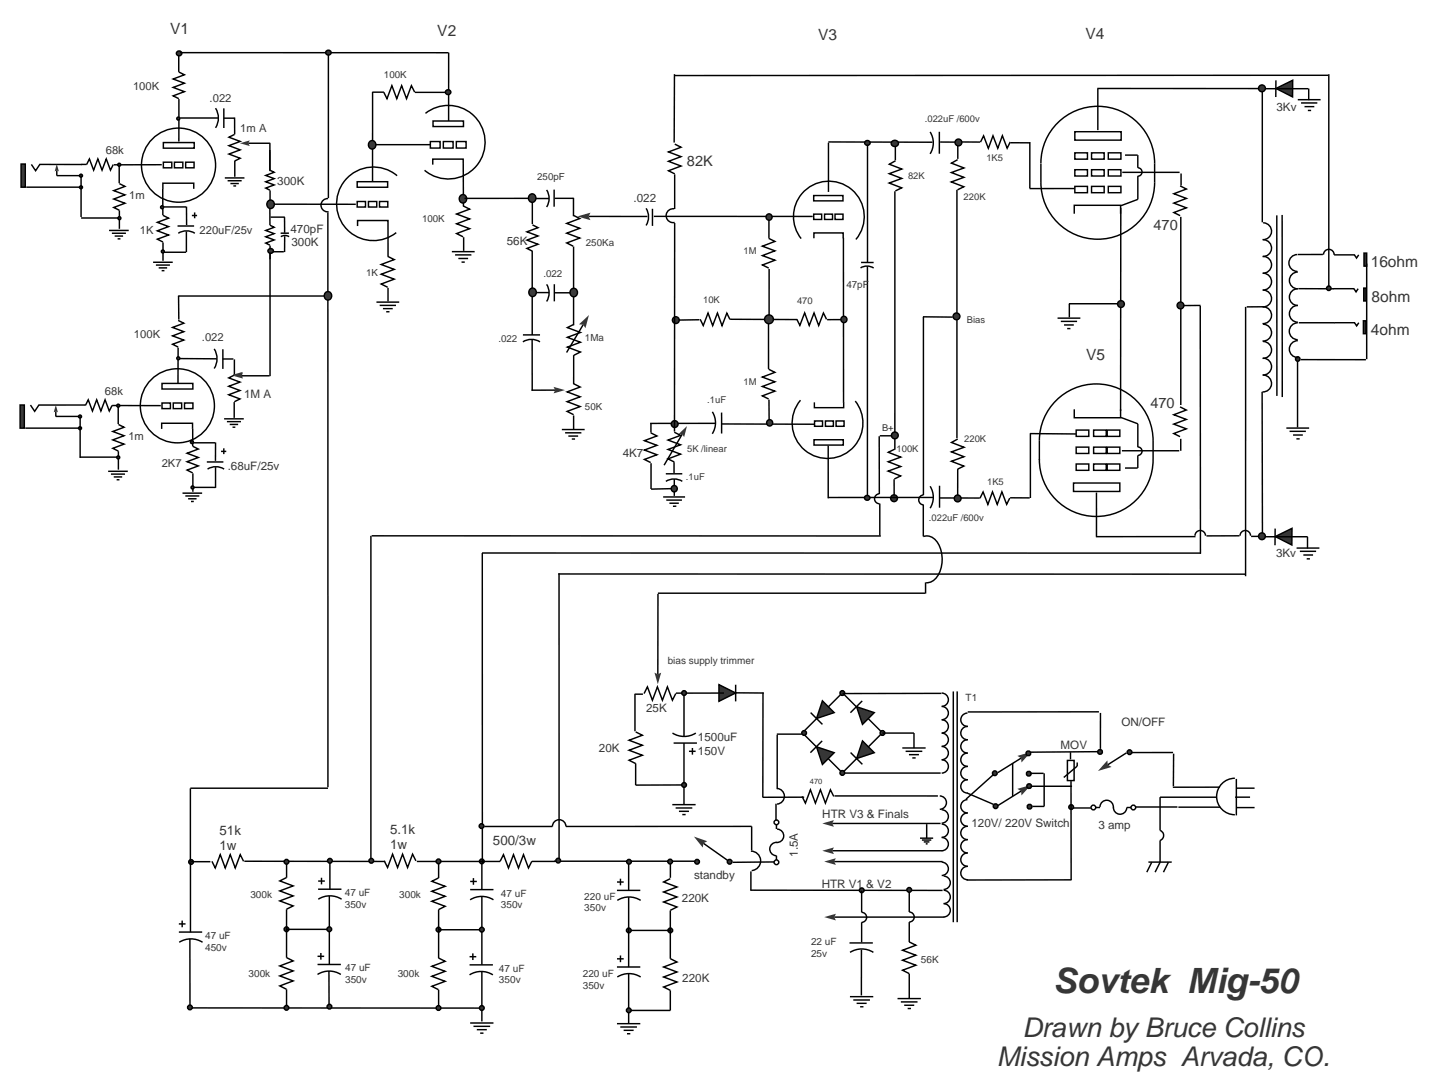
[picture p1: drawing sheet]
<svg xmlns="http://www.w3.org/2000/svg" width="262mm" height="198mm" viewBox="0 0 262 198" stroke-linecap="round" stroke-linejoin="round" font-family="sans-serif">
<g fill="none" stroke="#000" stroke-width=".26">
<path d="M67.7 16.8h2.1M67.8 16.7v16.3M69.8 16.8l.6 1.2 .9-2.4 .9 2.4 .9-2.4 .9 2.4 .8-2.4 .6 1.2M75.5 16.8h6M81.6 9.6v12.4M65 33h5.5v1.1h-5.5zM65 36.7h1.5v1h-1.5zM67 36.7h1.5v1h-1.5zM67.8 26.3h10.5M69 36.7h1.5v1h-1.5zM72.2 32a6.7 6.7 0 0 0-9.1 .4 6.7 6.7 0 0 0-.1 9.2 6.7 6.7 0 0 0 9.1 .7M77.4 20.6a6.7 6.7 0 0 1 9.1 .8 6.7 6.7 0 0 1-.1 9.1 6.7 6.7 0 0 1-9.2 .5"/>
<path d="M78.3 25.7h1.8v1.2h-1.8zM78.7 29.9v-1h5.6v8.6M78.8 22h5.5v1h-5.5zM80.6 25.7h1.8v1.2h-1.8zM83 25.7h1.8v1.2h-1.8zM84.2 37.4l1.2 .6-2.3 .9 2.3 .9-2.3 .9 2.3 .9-2.3 .9 1.1 .6M65 41.1v-1h5.6v6.6M68.5 55h4.1M69.1 55.5h2.9M69.7 56.1h1.7M70.3 56.7h.5M70.5 46.6l1.2 .6-2.4 .9 2.4 .9-2.4 .9 2.4 .9-2.4 .9 1.2 .6"/>
<path d="M70.6 52.4v2.4M82.2 45.8h4.1M82.8 46.4h2.9M83.4 47h1.8M84 47.7h.5M84.3 43.1v2.5"/>
</g>
<g fill="#3e3b3c" stroke="#000" stroke-width=".26">
<circle cx="84.2" cy="36.2" r=".74"/>
<circle cx="67.7" cy="26.4" r=".74"/>
</g>
<path d="M96.8 36.6v4.2M96.8 45.7v15.2M96.9 40.9l1 .5-2 .8 2 .7-2 .8 2 .7-2 .8 1 .5M104.4 59l-1.2 .6 2.4 .9-2.4 .9 2.4 .9-2.4 .8 2.4 .9-1.2 .6M95.1 62.2a2.9 2.9 0 0 1 3.1 0M95.1 60.9h3.1M96.8 61.7v9.4M101 71h-4.3M101.5 71.1h.1M104.4 64.6v5.3M104.4 69.8l1.1 .6-2.3 .9 2.3 .9-2.3 .9 2.3 .8-2.3 .9 1.1 .6" fill="none" stroke="#000" stroke-width=".26"/>
<path d="M100.7 70.4l2.1 .6-2.1 .6 .3-.6z" fill="#363539"/>
<path d="M97 36.1h2.9M97.2 36.1h-12.7M99.4 34.5a2.9 2.9 0 0 1 0 3.2M100.8 34.5v3.1M100.9 36.1h3.4M104.3 39.2l1.2 .5-2.4 .9 2.4 .9-2.4 .9 2.4 .9-2.4 .9 1.2 .6M104.3 36v3.3M97.1 53.2h2.8M99.4 51.7a2.9 2.9 0 0 1 0 3.1M100.8 53.3h3.4M100.8 51.7v3.1M104.3 44.8v14.4" fill="none" stroke="#000" stroke-width=".26"/>
<g fill="#3e3b3c" stroke="#000" stroke-width=".26">
<circle cx="96.8" cy="53.2" r=".74"/>
<circle cx="104.3" cy="53.2" r=".74"/>
<circle cx="96.8" cy="36.1" r=".74"/>
</g>
<path d="M106.1 59.1l-3 5" fill="none" stroke="#000" stroke-width=".26"/>
<path d="M105.3 59l1.8-1.7-.6 2.4-.4-.6z" fill="#363539"/>
<path d="M107.1 39.4h10.7" fill="none" stroke="#000" stroke-width=".26"/>
<path d="M105 39.4l2.4-.7-.3 .7 .3 .6z" fill="#363539"/>
<path d="M102.2 78.1h4.2M102.8 78.7h3M103.4 79.3h1.8M104 79.9h.6M104.3 75.6v2.4" fill="none" stroke="#000" stroke-width=".26"/>
<circle cx="32.5" cy="30" r="6.7" fill="#fff" stroke="#000" stroke-width=".26"/>
<path d="M14.8 29.9h1M15.8 29.9l.5-1 .7 2.1 .8-2.1 .8 2.1 .7-2.1 .8 2.1 .5-1.1M29.4 30h-8.7M29.6 34.3v-1h5.6v1M29.7 25.9h5.6v1.1h-5.6zM29.7 29.5h1.5v1h-1.5zM31.7 29.5h1.6v1h-1.6zM32.5 21.5v4.3M33.8 29.5h1.5v1h-1.5z" fill="none" stroke="#000" stroke-width=".26"/>
<circle cx="14.7" cy="34.1" r=".27" fill="#363539" stroke="#000" stroke-width=".26"/>
<path d="M4.8 34h9.7" fill="none" stroke="#000" stroke-width=".26"/>
<path d="M5.7 29.9h9.2h-7.7l-.7 1.2z" fill="#fff" stroke="#000" stroke-width=".26"/>
<path d="M10.3 31v.9" fill="none" stroke="#000" stroke-width=".26"/>
<path d="M10.3 29.8l.4 1.4-.4-.2-.4 .2z" fill="#363539"/>
<path d="M10.3 31.9h4.2" fill="none" stroke="#000" stroke-width=".26"/>
<path d="M3.8 29.8h.8v4.3h-.8z" fill="#3c3a3c" stroke="#000" stroke-width=".26"/>
<path d="M21.7 30.2v3.1M21.7 33.4l1 .5-2 .8 2 .7-2 .8 2 .8-2 .7 1 .5M21.7 38.3v3.3M19.8 41.9h3.6M20.4 42.4h2.5M20.9 42.9h1.5M21.4 43.4h.5" fill="none" stroke="#000" stroke-width=".26"/>
<g fill="#363539" stroke="#000" stroke-width=".26">
<circle cx="14.7" cy="32" r=".27"/>
<circle cx="21.7" cy="30" r=".27"/>
</g>
<path d="M32.5 9.9v3.2l1 .5-2 .8 2 .7-2 .8 2 .8-2 .7 1 .5M32.5 18v3.4M39.2 19.7a3.3 3.3 0 0 1 0 3.6M40.7 19.7v3.6M14.7 39.7h7.1M14.7 32v7.5M32.8 21.5h6.8M42.7 24.4l-1.1 .6 2.1 .7-2.1 .8 2.1 .8-2.1 .7 2.1 .8-1 .5M45.2 26.1h4" fill="none" stroke="#000" stroke-width=".26"/>
<path d="M43.6 26.1l1.8-.6-.2 .6 .2 .5z" fill="#363539"/>
<g fill="none" stroke="#000" stroke-width=".26">
<path d="M29.6 34.3v4.8M29.6 39.2l1.1 .5-2.1 .7 2.1 .8-2.1 .8 2.1 .7-2.1 .8 1 .5M40.7 21.5h2M40.9 32.4h3.6M41.4 32.9h2.6M41.9 33.4h1.5M42.4 33.8h.6M42.7 21.4v3M42.7 29.3v2.9M49.1 26.1v5M27.8 47.7h3.6M28.4 48.2h2.5"/>
<path d="M28.9 48.7h1.5M29.4 49.2h.5M29.7 44.1v3.3"/>
</g>
<circle cx="32.6" cy="9.7" r=".47" fill="#363539" stroke="#000" stroke-width=".26"/>
<circle cx="32.3" cy="73.8" r="6.7" fill="#fff" stroke="#000" stroke-width=".26"/>
<g fill="none" stroke="#000" stroke-width=".26">
<path d="M32.4 58.3l1 .5-2 .8 2 .7-2 .8 2 .8-2 .7 1 .5M32.5 53.8v4.3M29.4 78v-1h5.6v1M29.5 69.7h5.6v1.1h-5.6zM29.5 73.3h1.5v1h-1.5zM31.5 73.3h1.5v1h-1.5zM32.3 65.2l7.1 .1M32.4 63.2v6.5M33.6 73.3h1.5v1h-1.5zM39 63.5a3.3 3.3 0 0 1 0 3.5M40.5 63.5v3.6M40.8 76.2h3.5"/>
<path d="M41.3 76.7h2.5M41.8 77.2h1.5M42.3 77.7h.5M42.6 73.1v2.9M42.6 68.2l-1 .5 2.1 .8-2.1 .8 2.1 .7-2.1 .8 2.1 .8-1.1 .5M42.6 65.4v2.8M43.9 68.2h.1"/>
</g>
<path d="M42.4 68.2l1.8-.6-.3 .6 .3 .5z" fill="#363539"/>
<path d="M49 68.4h-5.1" fill="none" stroke="#000" stroke-width=".26"/>
<path d="M42.4 68.4l1.8-.6-.3 .6 .3 .5z" fill="#363539"/>
<path d="M32.3 41.1h3M49.1 45.5v22.9M35.1 78v3.2l1 .5-2.1 .7 2.1 .8-2.1 .8 2.1 .7-2.1 .8 1.1 .5M33.2 89.7h3.6M33.7 90.2h2.6M34.2 90.7h1.6M34.7 91.2h.6M35.1 86.1v3.4" fill="none" stroke="#000" stroke-width=".26"/>
<path d="M32.4 42.4a2.81 2.81 0 0 1 3 0z" fill="#fff" stroke="#000" stroke-width=".26"/>
<g fill="none" stroke="#000" stroke-width=".26">
<path d="M29.7 37.6h4.1M33.9 37.6v3.3M34.9 39.2h1M35.4 38.6v1.1M49.7 37.1l15 .1M117.5 37.9a2.9 2.9 0 0 1 0 3.1M118.7 38v3.1M118.9 39.4h28.9M148 35.6h5.3v.9h-5.3zM148 38.9h1.5v1h-1.5zM150 38.9h1.4v1h-1.4zM150.7 25.9v9"/>
<path d="M151.9 38.9h1.4v1h-1.4zM29.6 45.9h4.2M33.9 42.1v3.8M144.9 58l.6 1.2 .9-2.3 .8 2.3 .9-2.3 .8 2.3 .9-2.3 .6 1.2M145.7 43.4a6.4 6.4 0 0 1 .7-8.8 6.4 6.4 0 0 1 8.8 .2 6.4 6.4 0 0 1 .5 8.8M148.1 43.3v-.9h5.3v.9M153.4 43.2v30.1M154 58.1h-3.5M145.6 72.8a6.4 6.4 0 0 0 .5 8.8 6.4 6.4 0 0 0 8.8 .1 6.4 6.4 0 0 0 .7-8.7M148.1 80h5.3v1h-5.3zM148.1 73.2v1h5.4v-1M148.2 76.6h1.4v.9h-1.4z"/>
<path d="M150.1 76.6h1.5v.9h-1.5zM152.1 76.6h1.4v.9h-1.4zM150.7 81.1v9.5"/>
</g>
<circle cx="153.5" cy="58.1" r=".57" fill="#3c3a3c" stroke="#000" stroke-width=".26"/>
<g fill="none" stroke="#000" stroke-width=".26">
<path d="M139.9 39.4v3.9M150.7 25.8l18.9 .1M162.8 34.8v47M162.9 25.9v3.2M162.9 29.2l-1.1 .7 2.2 .8-2.2 .9 2.2 .9-2.3 .8 2.3 .9-1.1 .5M127.2 58.2h-4M127.4 58.1l.5 1.1 .9-2.3 .8 2.3 .9-2.2 .8 2.2 .9-2.2 .6 1.1M132.8 58.1h12.2M139.8 57.5v9.6M139.8 43.3l1.2 .6-2.3 .9 2.3 .8-2.3 .9 2.3 .8-2.3 .9 1.1 .6M139.9 48.9v9.5M131.3 77.1l16.9 .1"/>
<path d="M139.8 67.2l1.2 .5-2.3 .9 2.3 .8-2.3 .9 2.3 .8-2.3 .9 1.1 .6M139.9 72.7v3.7M160 79.3h2.2M162.6 87.2l.1 3.5M162.7 81.7l-1.1 .6 2.3 .8-2.3 .9 2.2 .9-2.2 .8 2.2 .9-1.1 .5"/>
</g>
<circle cx="162.8" cy="79.2" r=".62" fill="#363539" stroke="#000" stroke-width=".26"/>
<g fill="#3c3a3c" stroke="#000" stroke-width=".26">
<circle cx="139.9" cy="58.1" r=".8"/>
<circle cx="139.9" cy="39.5" r=".57"/>
<circle cx="140" cy="76.9" r=".57"/>
</g>
<path d="M169.2 24a3.7 3.7 0 0 1 0 4M170.9 24v4M171 25.8l3.4 .1M174.1 34.5v45.2M174.2 29l-1.1 .7 2.2 .8-2.2 .9 2.2 .9-2.3 .8 2.3 .9-1.1 .5M174.2 25.7v3.2M167.9 57.6l5.4 .1M129.6 74.9a3.7 3.7 0 0 1 0 4M131.3 75v3.9M174.2 85.3v4.8" fill="none" stroke="#000" stroke-width=".26"/>
<circle cx="174" cy="57.5" r=".62" fill="#363539" stroke="#000" stroke-width=".26"/>
<path d="M122.7 78.6l1.1 .6-2.3 .8 2.3 .9-2.3 .9 2.3 .8-2.3 .9 1.2 .5M124.1 79l-3.3 5.6M120.6 90.4h4M121.2 91h2.8M121.8 91.5h1.7M122.6 84.1v1.9M122.7 87.1v3.1M123 92.1h-.6M124.1 86.2h-3M124.1 87.6a2.79 2.79 0 0 0-3 0M169.2 88.4a3.7 3.7 0 0 1 0 4M170.9 88.4v3.9" fill="none" stroke="#000" stroke-width=".26"/>
<path d="M123.5 78.9l1.5-1.4-.6 2-.3-.5z" fill="#363539"/>
<path d="M122.7 13.5l-.1 12.4M122.7 26.2l1.2 .6-2.3 .8 2.3 .9-2.3 .8 2.3 .9-2.3 .9 1.1 .5M174.8 25.8h3.5M183.8 25.8l-.6 1.2-.9-2.3-.8 2.3-.9-2.3-.8 2.3-.9-2.3-.5 1.1M183.8 26h3.6M130.1 77h-11.8M159.9 79.3l.1 10.6M122.7 88.9l-4.3 .1M170.9 90.6h7.3M183.7 90.6l-.6 1.1-.9-2.2-.8 2.2-.9-2.2-.8 2.3-.9-2.3-.5 1.1M183.7 90.5l3.6 .1" fill="none" stroke="#000" stroke-width=".26"/>
<g fill="#363539" stroke="#000" stroke-width=".26">
<circle cx="162.8" cy="26" r=".61"/>
<circle cx="122.9" cy="58.2" r=".62"/>
<circle cx="162.6" cy="90.6" r=".62"/>
<circle cx="174.3" cy="25.9" r=".62"/>
<circle cx="174.2" cy="90.7" r=".62"/>
<circle cx="122.7" cy="77.1" r=".62"/>
</g>
<g fill="none" stroke="#000" stroke-width=".26">
<path d="M189.3 33.1a10.3 10.3 0 0 0 10.4 10.4 10.3 10.3 0 0 0 10.3-10.3M189.3 29.7a10.3 10.3 0 0 1 10.4-10.4 10.3 10.3 0 0 1 10.3 10.5v3.4M189.3 29.7v3.5M195.4 38.9v-1.6h8.4v1.6M195.5 24h8.4v1.5h-8.4zM195.5 30.9h2.3v1.1h-2.3zM195.5 33.9h2.3v1.2h-2.3zM195.5 27.8h2.3v1.1h-2.3zM198.6 30.9h2.3v1.1h-2.3zM198.6 33.9h2.3v1.2h-2.3zM198.6 27.8h2.3v1.1h-2.3zM201.6 30.9h2.3v1.1h-2.3z"/>
<path d="M201.6 33.9h2.3v1.2h-2.3zM201.6 27.8h2.3v1.1h-2.3zM203.9 37.8l-.1 36.9M204.6 28.2h2.4v2.3a.77 .77 0 0 1 .7 .8 .77 .77 0 0 1-.8 .7M207 32v4.3l-3.1 1.1M232.3 39.2v32.8M233.2 39.1l.1 33.1M229.8 55.8a1.53 1.53 0 0 1 1.5 1.6 1.53 1.53 0 0 1-1.6 1.5M229.8 52.8a1.53 1.53 0 0 1 1.5 1.6 1.53 1.53 0 0 1-1.6 1.4M229.8 49.7a1.53 1.53 0 0 1 1.5 1.6 1.53 1.53 0 0 1-1.6 1.5M229.8 46.6a1.53 1.53 0 0 1 1.5 1.6 1.53 1.53 0 0 1-1.6 1.5M229.8 43.6a1.53 1.53 0 0 1 1.5 1.6 1.53 1.53 0 0 1-1.6 1.5"/>
<path d="M229.8 40.5a1.53 1.53 0 0 1 1.5 1.6 1.53 1.53 0 0 1-1.6 1.5M229.8 59a1.53 1.53 0 0 1 1.5 1.6 1.53 1.53 0 0 1-1.6 1.4M229.8 55.8h-3M236.1 58.7a1.53 1.53 0 0 0-1.6 1.6 1.53 1.53 0 0 0 1.6 1.5M236.1 49.5a1.52 1.52 0 0 0-1.6 1.5 1.52 1.52 0 0 0 1.6 1.5 1.53 1.53 0 0 0-1.6 1.5 1.53 1.53 0 0 0 1.6 1.6M236.1 55.5a1.53 1.53 0 0 0-1.6 1.6 1.53 1.53 0 0 0 1.6 1.5M242.8 58.7h-6.5M195.4 74.5v1.5h8.4v-1.5M195.8 78.2h2.3v1.2h-2.3zM198.9 78.2h2.3v1.2h-2.3zM201.4 78.2h2.3v1.2h-2.3zM203.9 75.9l3.1 1.2v4.2"/>
<path d="M229.6 71.3v26.2M229.8 68.2a1.53 1.53 0 0 1 1.5 1.6 1.53 1.53 0 0 1-1.6 1.5M229.8 65.1a1.53 1.53 0 0 1 1.5 1.6 1.53 1.53 0 0 1-1.6 1.5M229.8 62.1a1.53 1.53 0 0 1 1.5 1.6 1.53 1.53 0 0 1-1.6 1.5M234 77.9h4.1M234.6 78.5h2.9M235.2 79.1h1.8M235.8 79.8h.6M236 65.7v12M236.6 65.4h11.9M189.1 80.2a10.3 10.3 0 0 1 10.3-10.4 10.3 10.3 0 0 1 10.4 10.4v3.4M189.1 80.2v3.4"/>
<path d="M189.1 83.5a10.3 10.3 0 0 0 10.3 10.4 10.3 10.3 0 0 0 10.4-10.3M195.3 87.9h8.4v1.5h-8.4zM195.8 81.3h2.3v1.2h-2.3zM195.8 84.4h2.3v1.1h-2.3zM198.9 81.3h2.3v1.2h-2.3zM198.9 84.4h2.3v1.1h-2.3zM201.4 81.3h2.3v1.2h-2.3zM201.4 84.4h2.3v1.1h-2.3zM206.9 81.3a.77 .77 0 0 1 .8 .7 .77 .77 0 0 1-.7 .8v2.3h-2.4"/>
</g>
<path d="M242.7 58.7h4.5l-.4 .6-.4-.6z" fill="#fff" stroke="#000" stroke-width=".26"/>
<path d="M236.2 52.5h6.5" fill="none" stroke="#000" stroke-width=".26"/>
<circle cx="241.7" cy="52.4" r=".41" fill="#363539" stroke="#000" stroke-width=".26"/>
<path d="M242.7 46.4h4.5l-.4 .5-.4-.5z" fill="#fff" stroke="#000" stroke-width=".26"/>
<g fill="none" stroke="#000" stroke-width=".26">
<path d="M32.8 9.6h48.8M199.6 16.1h29.9M199.7 16.1v7.6M229.6 16v24.4M241.6 13.7h-118.9M241.7 13.5v38.7M49.1 27.3v3.6M49.1 37.3v3.6M49.1 31l.8 .3-1.6 .6 1.6 .6-1.6 .6 1.6 .5-1.6 .6 .8 .4M49.1 34.6v2.5M59.6 38.7l.1 104.5M122.7 38a1.26 1.26 0 0 0-1.5 1.3 1.26 1.26 0 0 0 1.5 1.2"/>
<path d="M122.7 31.7v6.3M187.3 25.8v8.5h8.1M204.1 31.4h10.5M214.7 33.8l1.1 .6-2.3 .8 2.3 .9-2.3 .8 2.3 .9-2.3 .9 1.2 .5M214.8 39.4v34.3M214.8 31.6v2.1M32.4 53.8h27.3M49.1 41l.8 .3-1.6 .6 1.6 .6-1.6 .6 1.6 .5-1.6 .6 .8 .4M49.1 44.7v2.5M51.1 42.4h1.5M122.7 40.6v37.9M194.4 55.2h9.4"/>
<path d="M218.3 55.6l.1 45.1M218.4 55.6h-3.7M226.6 55.8v49M248.6 47.9v17.4M40.5 65.3h2M187.4 78.9h8.3M187.4 78.8v11.8M214.7 74l1.1 .6-2.3 .8 2.3 .9-2.3 .8 2.3 .9-2.3 .9 1.2 .5M214.8 79.8v2.2M169.8 90.5h-19.2M199.5 89.6v8M204.1 82h10.4"/>
<path d="M217.4 97.4a.96 .96 0 0 1 .9-.9 .96 .96 0 0 1 1 .9M217.5 97.6h-18.2M225.5 97.5h-6M225.6 97.4a.96 .96 0 0 1 .9-.9 .96 .96 0 0 1 1 .9M229.5 97.6h-1.9"/>
</g>
<path d="M51.1 43.1a1.4 1.4 0 0 1 1.5 0z" fill="#fff" stroke="#000" stroke-width=".26"/>
<path d="M49.2 39.5h2.6M51.8 39.5v2.8M49 45.8h2.6M51.8 43v2.9" fill="none" stroke="#000" stroke-width=".26"/>
<circle cx="49.2" cy="37.2" r=".74" fill="#3e3b3c" stroke="#000" stroke-width=".26"/>
<circle cx="122.6" cy="88.9" r=".57" fill="#3c3a3c" stroke="#000" stroke-width=".26"/>
<path d="M59.7 36.1a1.2 1.2 0 0 0-1.3 1.3 1.2 1.2 0 0 0 1.4 1.1M174.2 79.9l-1.1 .6 2.3 .9-2.3 .8 2.2 .9-2.2 .8 2.2 .9-1.1 .5M37.6 84h3" fill="none" stroke="#000" stroke-width=".26"/>
<path d="M37.8 85.3a2.81 2.81 0 0 1 3 0z" fill="#fff" stroke="#000" stroke-width=".26"/>
<path d="M59.7 9.6v26.4M35 80.5h4.2M35.2 88.6l4 .1M39.2 80.5v3.3M39.2 85v3.7M40.2 82.1h1M40.7 81.5v1.1" fill="none" stroke="#000" stroke-width=".26"/>
<circle cx="59.6" cy="53.8" r=".74" fill="#3e3b3c" stroke="#000" stroke-width=".26"/>
<path d="M192.4 57.9h4.1M193 58.5h2.9M193.6 59.1h1.7M194.1 59.8h.6M194.5 55.2v2.5M15.5 73.7l.6-1 .7 2.1 .8-2.1 .7 2.1 .8-2.1 .8 2.1 .5-1.1 8.8 .1" fill="none" stroke="#000" stroke-width=".26"/>
<circle cx="14.6" cy="77.9" r=".27" fill="#363539" stroke="#000" stroke-width=".26"/>
<path d="M4.6 77.9h9.8" fill="none" stroke="#000" stroke-width=".26"/>
<path d="M5.5 73.7h10.1h-8.5l-.8 1.1z" fill="#fff" stroke="#000" stroke-width=".26"/>
<path d="M10.2 74.8v1" fill="none" stroke="#000" stroke-width=".26"/>
<path d="M10.2 73.7l.3 1.3-.3-.2-.4 .2z" fill="#363539"/>
<path d="M10.2 75.7h4.2" fill="none" stroke="#000" stroke-width=".26"/>
<path d="M3.7 73.7h.7v4.2h-.7z" fill="#3c3a3c" stroke="#000" stroke-width=".26"/>
<path d="M21.5 74v3.1M21.5 77.2l1.1 .5-2.1 .8 2.1 .8-2.1 .7 2.1 .8-2.1 .7 1 .6M19.7 85.7h3.5M20.2 86.2h2.5M20.7 86.7h1.5M21.2 87.3h.5M21.5 82.1v3.3" fill="none" stroke="#000" stroke-width=".26"/>
<g fill="#363539" stroke="#000" stroke-width=".26">
<circle cx="14.6" cy="75.8" r=".27"/>
<circle cx="21.5" cy="73.8" r=".27"/>
</g>
<path d="M14.6 75.8v7.5M14.5 83.1h7" fill="none" stroke="#000" stroke-width=".26"/>
<circle cx="59.7" cy="9.5" r=".47" fill="#363539" stroke="#000" stroke-width=".26"/>
<path d="M79.8 156.7v3l-1.3 .6 2.5 .9-2.5 .9 2.5 .9-2.5 .9 2.5 1-1.2 .6M86.1 159.7v1.2M91 156.7l.6-1.2 .9 2.4 .9-2.4 .9 2.4 .9-2.4 .9 2.4 .6-1.2M79.8 174.3l1.2 .6-2.5 .9 2.5 .9-2.5 .9 2.5 .9-2.5 .9 1.3 .6M85.5 163.7a4 4 0 0 1 4.3 0M85.5 161.8h4.3M85.5 160.3h1.2" fill="none" stroke="#000" stroke-width=".26"/>
<circle cx="79.8" cy="169.1" r=".43" fill="#363539" stroke="#000" stroke-width=".26"/>
<path d="M87.7 156.7v5.1M79.8 169.1h7.6M79.8 165.5v8.8M87.7 163.1v12.4M87.7 176.7v9.1M79.8 180v3.4" fill="none" stroke="#000" stroke-width=".26"/>
<circle cx="87.6" cy="169.1" r=".43" fill="#363539" stroke="#000" stroke-width=".26"/>
<g fill="none" stroke="#000" stroke-width=".26">
<path d="M85.4 177.3a4 4 0 0 1 4.3 0M85.4 175.5h4.3M85.4 174h1.2M86 173.4v1.2M136.5 161.9l35 .1M151.8 166.8h20M165.4 171.3l1.2 .6-2.4 .9 2.4 1-2.4 .9 2.4 .9-2.4 .9 1.2 .6v4.5M165.4 161.9v4a.91 .91 0 0 1 .9 .9 .91 .91 0 0 1-.9 .9v3.7M171.7 161.9a1.22 1.22 0 0 1 1.2 1.2 1.22 1.22 0 0 1-1.2 1.3 1.21 1.21 0 0 1 1.2 1.2 1.21 1.21 0 0 1-1.2 1.2M163.3 181.6h4.2M163.9 182.2h3M164.5 182.8h1.8"/>
<path d="M165.1 183.4h.6"/>
</g>
<path d="M149.9 166.8l2.2-.6-.3 .6 .3 .6z" fill="#363539"/>
<path d="M151.7 156.7h19.7M171.3 156.8a1.21 1.21 0 0 1 1.2 1.2 1.21 1.21 0 0 1-1.2 1.2M171.7 159.4a1.21 1.21 0 0 1 1.2 1.2 1.21 1.21 0 0 1-1.2 1.2" fill="none" stroke="#000" stroke-width=".26"/>
<path d="M149.9 156.7l2.1-.6-.3 .6 .3 .6z" fill="#363539"/>
<g fill="#363539" stroke="#000" stroke-width=".26">
<circle cx="156.8" cy="161.9" r=".43"/>
<circle cx="165.4" cy="161.9" r=".43"/>
</g>
<path d="M153.2 126l7.3 7.3-7.3 7.3-7.2-7.3z" fill="none" stroke="#000" stroke-width=".26"/>
<path d="M155.8 128.5l3.2 1.1-2.1 2.2z" fill="#363539" stroke="#000" stroke-width=".26"/>
<path d="M156.8 127.5l-2.1 2.1" fill="none" stroke="#000" stroke-width=".26"/>
<path d="M156.9 134.8l2.1 2.1-3.2 1.1z" fill="#363539" stroke="#000" stroke-width=".26"/>
<path d="M154.7 136.9l2.2 2.1" fill="none" stroke="#000" stroke-width=".26"/>
<path d="M149.6 127.5l2.1 2.1-3.2 1.1z" fill="#363539" stroke="#000" stroke-width=".26"/>
<path d="M147.5 129.6l2.1 2.2" fill="none" stroke="#000" stroke-width=".26"/>
<path d="M148.5 135.8l3.2 1.1-2.1 2.2z" fill="#363539" stroke="#000" stroke-width=".26"/>
<path d="M149.6 134.8l-2.2 2.1M52.1 156.6v3l-1.2 .6 2.4 .9-2.4 .9 2.4 1-2.4 .9 2.4 .9-1.2 .6M58.5 159.7v1.2M69.9 156.6l.6 1.2 .9-2.4 .9 2.4 .9-2.4 .9 2.4 .9-2.4 .7 1.2M52.1 174.2l1.2 .6-2.4 .9 2.4 .9-2.4 .9 2.4 .9-2.4 .9 1.2 .6M57.9 161.7h4.2M57.9 160.3h1.2M57.9 163.6a4 4 0 0 1 4.2 0" fill="none" stroke="#000" stroke-width=".26"/>
<circle cx="52.1" cy="169" r=".43" fill="#363539" stroke="#000" stroke-width=".26"/>
<path d="M60 156.6v5.2M52.1 165.4v8.8M52.1 180v3.3M52.1 169h7.6M59.8 176.6l.1 6.5M59.9 163v12.4" fill="none" stroke="#000" stroke-width=".26"/>
<circle cx="59.9" cy="169" r=".43" fill="#363539" stroke="#000" stroke-width=".26"/>
<path d="M112.9 159.8v1.2M121.9 159.8l-1.2 .6 2.4 .9-2.4 .9 2.4 1-2.4 .9 2.4 .9-1.2 .6M57.8 177.2a4 4 0 0 1 4.2 0M57.8 173.9h1.2M57.8 175.4h4.2M58.4 173.3v1.3M112.2 162h4.3M112.2 160.4h1.3M112.3 163.8a4 4 0 0 1 4.2 0M121.9 174.4l1.2 .6-2.4 .9 2.4 .9-2.4 .9 2.4 .9-2.4 .9 1.2 .6" fill="none" stroke="#000" stroke-width=".26"/>
<circle cx="121.9" cy="169.2" r=".43" fill="#363539" stroke="#000" stroke-width=".26"/>
<path d="M114.4 156.8v5.2M114.4 169.2h7.5M121.9 165.6v8.8M112.2 186.2h4.3M112.8 186.8h3.1M113.4 187.4h1.9M114.1 188h.6" fill="none" stroke="#000" stroke-width=".26"/>
<circle cx="114.4" cy="169.2" r=".43" fill="#363539" stroke="#000" stroke-width=".26"/>
<path d="M112.2 175.9h4.3M112.2 174.4h1.3M112.3 177.7a4 4 0 0 1 4.2 0M112.9 173.8v1.2M114.4 163.2v12.7M114.4 177.1v9.1M121.9 180.2v3.6h-7.5" fill="none" stroke="#000" stroke-width=".26"/>
<g fill="#363539" stroke="#000" stroke-width=".26">
<path d="M130.8 124.5l3 1.5-3 1.6z"/>
<circle cx="114.4" cy="183.8" r=".43"/>
</g>
<path d="M133.8 124.5v3.1" fill="none" stroke="#000" stroke-width=".26"/>
<circle cx="153.2" cy="126.1" r=".43" fill="#363539" stroke="#000" stroke-width=".26"/>
<path d="M198.9 146.9h1.2M200.1 146.8a1.21 1.21 0 0 1 1.3-1.2 1.21 1.21 0 0 1 1.1 1.3M202.5 146.8a1.21 1.21 0 0 0 1.2 1.3 1.21 1.21 0 0 0 1.3-1.2h1.2M211 145h10.3M214.4 146.8h7.5M221.9 143.2h-8.6M224.6 141.6a3.3 3.3 0 0 0-3.3 3.3 3.3 3.3 0 0 0 3.3 3.3M224.7 145h2.7M224.9 141.7v6.6M224.9 146.9h3.3M224.9 143.4h3.3" fill="none" stroke="#000" stroke-width=".26"/>
<g fill="#fff" stroke="#000" stroke-width=".26">
<circle cx="198.9" cy="146.9" r=".43"/>
<circle cx="206.2" cy="146.9" r=".43"/>
</g>
<path d="M194.8 147h3.6" fill="none" stroke="#000" stroke-width=".26"/>
<circle cx="194.9" cy="146.8" r=".43" fill="#363539" stroke="#000" stroke-width=".26"/>
<g fill="none" stroke="#000" stroke-width=".26">
<path d="M122.3 133.3a4 4 0 0 0 4.3 0M122.5 135.2h4.3M125.3 136.7h1.2M126 136v1.3M164.1 136.1h4.3M164.7 136.7h3.1M165.3 137.3h1.9M166 137.9h.6M171.2 126.1l-18 .1M171.3 126.1a1.21 1.21 0 0 1 1.2 1.2 1.21 1.21 0 0 1-1.2 1.2 1.21 1.21 0 0 1 1.2 1.2 1.21 1.21 0 0 1-1.2 1.2 1.21 1.21 0 0 1 1.2 1.2 1.21 1.21 0 0 1-1.2 1.2 1.21 1.21 0 0 1 1.2 1.3 1.21 1.21 0 0 1-1.2 1.2 1.21 1.21 0 0 1 1.2 1.2 1.21 1.21 0 0 1-1.2 1.2 1.21 1.21 0 0 1 1.2 1.2 1.21 1.21 0 0 1-1.2 1.2M173.4 125.8v41.9M174.1 125.8v41.9"/>
<path d="M176 139.4a1.21 1.21 0 0 0-1.2 1.3 1.21 1.21 0 0 0 1.3 1.1M176 137a1.21 1.21 0 0 0-1.2 1.2 1.21 1.21 0 0 0 1.3 1.2M176 134.6a1.21 1.21 0 0 0-1.2 1.2 1.21 1.21 0 0 0 1.3 1.2M176 132.1a1.21 1.21 0 0 0-1.2 1.3 1.21 1.21 0 0 0 1.3 1.1M176 129.7a1.21 1.21 0 0 0-1.2 1.3 1.21 1.21 0 0 0 1.3 1.1M153.2 140.6h17.9M176 141.8a1.21 1.21 0 0 0-1.2 1.3 1.21 1.21 0 0 0 1.3 1.1M206.5 146.8h7.7M208.9 156.8h4.2M209.5 156.8l-.9 1.8M211 156.8l-.9 1.8M212.5 156.8l-.9 1.8"/>
</g>
<g fill="#363539" stroke="#000" stroke-width=".26">
<circle cx="153.2" cy="140.6" r=".43"/>
<circle cx="160.5" cy="133.3" r=".43"/>
</g>
<path d="M141.3 133.5h4.5M141.4 133.7v9.8M160.5 133.3h5.8v2.8M122.3 146.4h4.2M122.9 147h3M123.5 147.6h1.8M124.1 148.2h.6M141.2 149.6v1.2M141.3 153.2a1.21 1.21 0 0 0-1.3 1.2 1.21 1.21 0 0 0 1.2 1.2v1.3M141.4 150.8a1.21 1.21 0 0 1 1.2 1.3 1.21 1.21 0 0 1-1.4 1.1" fill="none" stroke="#000" stroke-width=".26"/>
<g fill="#fff" stroke="#000" stroke-width=".26">
<circle cx="141.2" cy="149.6" r=".43"/>
<circle cx="141.2" cy="156.8" r=".43"/>
</g>
<circle cx="146.3" cy="133.3" r=".43" fill="#363539" stroke="#000" stroke-width=".26"/>
<path d="M119.7 108v14.7M117.2 126.2l.6-1.3 .9 2.5 .9-2.5 .9 2.5 .9-2.5 .9 2.5 .6-1.2M124.4 126.4v7.5M131.7 126.1h-8.7M133.6 126l5.3 .1" fill="none" stroke="#000" stroke-width=".26"/>
<path d="M119.1 122.3l.6 .4 .6-.4-.6 2.2z" fill="#363539"/>
<path d="M124.4 135.2v11.2M124.2 142.8h-8.6" fill="none" stroke="#000" stroke-width=".26"/>
<g fill="#363539" stroke="#000" stroke-width=".26">
<circle cx="124.4" cy="126.1" r=".43"/>
<circle cx="124.4" cy="142.8" r=".43"/>
</g>
<path d="M115.6 138.9v3.9M140.8 156.8h-7.5" fill="none" stroke="#000" stroke-width=".26"/>
<circle cx="87.6" cy="156.7" r=".43" fill="#363539" stroke="#000" stroke-width=".26"/>
<path d="M96.7 156.7h4.3" fill="none" stroke="#000" stroke-width=".26"/>
<g fill="#363539" stroke="#000" stroke-width=".26">
<circle cx="181.1" cy="146.6" r=".43"/>
<circle cx="187.3" cy="146.7" r=".43"/>
</g>
<path d="M185.7 143.9l-4.2 2.6" fill="none" stroke="#000" stroke-width=".26"/>
<path d="M185.1 143.5l2.4-.7-1.7 1.9-.1-.8z" fill="#363539"/>
<g fill="#363539" stroke="#000" stroke-width=".26">
<circle cx="187.2" cy="143" r=".43"/>
<circle cx="181" cy="140.6" r=".43"/>
<circle cx="187.1" cy="140.7" r=".43"/>
</g>
<path d="M185.7 137.9l-4.2 2.6" fill="none" stroke="#000" stroke-width=".26"/>
<path d="M185.1 137.5l2.4-.7-1.7 1.9-.1-.8z" fill="#363539"/>
<circle cx="187.1" cy="137" r=".43" fill="#363539" stroke="#000" stroke-width=".26"/>
<path d="M101.7 104.3v52.2M38.6 156.7l.6 1.2 .9-2.4 .9 2.4 .9-2.4 .9 2.4 .9-2.4 .6 1.2M75.8 156.7h15.2M34.6 183.3l52.8 .1" fill="none" stroke="#000" stroke-width=".26"/>
<g fill="#363539" stroke="#000" stroke-width=".26">
<circle cx="87.6" cy="183.3" r=".43"/>
<circle cx="79.8" cy="156.7" r=".43"/>
</g>
<path d="M44.4 156.7h25.7M85.5 186.1h4.3M86.1 186.7h3.1M86.7 187.3h1.9M87.3 187.9h.6" fill="none" stroke="#000" stroke-width=".26"/>
<g fill="#363539" stroke="#000" stroke-width=".26">
<circle cx="60" cy="156.6" r=".43"/>
<circle cx="79.8" cy="183.3" r=".43"/>
<circle cx="59.9" cy="183.1" r=".43"/>
<circle cx="52.1" cy="156.7" r=".43"/>
<circle cx="34.8" cy="156.8" r=".43"/>
</g>
<g fill="none" stroke="#000" stroke-width=".26">
<path d="M199.9 129.5h-23.9M213.4 136.9h-7.8M213.5 137.1l-.1 5.9M151.4 149.8h19.7M171.3 149.9a1.21 1.21 0 0 1 1.2 1.2 1.21 1.21 0 0 1-1.2 1.2 1.21 1.21 0 0 1 1.2 1.2 1.21 1.21 0 0 1-1.2 1.2M176 144.3l4.7 2M211 145v6.1a.96 .96 0 0 1 .7 .9 .96 .96 0 0 1-.7 .9v3.9M154.5 171.5h4.3M154.6 173.2a4 4 0 0 1 4.3 0M156.7 172.7v8.4M156.7 162v3.9a.91 .91 0 0 1 .9 1 .91 .91 0 0 1-.9 .9v3.6M194.9 160l-19.1 .1"/>
<path d="M154.6 181.3h4.3M155.2 181.9h3M155.8 182.5h1.8M156.5 183.1h.6"/>
</g>
<path d="M149.6 149.8l2.1-.6-.3 .6 .3 .6z" fill="#363539"/>
<path d="M151.4 154.7h20" fill="none" stroke="#000" stroke-width=".26"/>
<path d="M149.6 154.7l2.1-.6-.3 .6 .3 .7z" fill="#363539"/>
<path d="M138.8 126v19h7.5M141.4 143.4a1.42 1.42 0 0 1 1.3 1.4 1.42 1.42 0 0 1-1.4 1.5M145.9 144.9l.6 1.2 .9-2.4 .9 2.4 .9-2.4 .9 2.4 1-2.4 .6 1.2M151.8 144.8h18.8M167.4 152.5h2.3M167.7 152.8h1.7M168 153.1h1.1M168.4 153.5h.3M168.6 149.9v2.6M170.9 144.8a1.21 1.21 0 0 1 1.3 1.2 1.21 1.21 0 0 1-1.3 1.2M171.3 147.3a1.21 1.21 0 0 1 1.2 1.2 1.21 1.21 0 0 1-1.2 1.2" fill="none" stroke="#000" stroke-width=".26"/>
<circle cx="132.7" cy="156.7" r=".43" fill="#363539" stroke="#000" stroke-width=".26"/>
<path d="M128 153.4l4.4 3.1" fill="none" stroke="#000" stroke-width=".26"/>
<path d="M126.2 152.2l2.4 .8-.6 .4-.2 .8z" fill="#363539"/>
<circle cx="126.8" cy="156.7" r=".43" fill="#363539" stroke="#000" stroke-width=".26"/>
<path d="M100.8 156.6h25.5M121.9 156.7v3" fill="none" stroke="#000" stroke-width=".26"/>
<g fill="#363539" stroke="#000" stroke-width=".26">
<circle cx="114.4" cy="156.7" r=".43"/>
<circle cx="121.9" cy="156.7" r=".43"/>
<circle cx="101.5" cy="156.5" r=".43"/>
<circle cx="52.1" cy="183.3" r=".43"/>
</g>
<path d="M34.6 156.8v12.8M34.8 156.7h3.5M32.5 168.1h1.2M32.5 169.5h4.3M32.6 171.4a4 4 0 0 1 4.2 0M33.1 167.4v1.3M34.5 170.8l.1 12.4" fill="none" stroke="#000" stroke-width=".26"/>
<circle cx="34.5" cy="183.2" r=".43" fill="#363539" stroke="#000" stroke-width=".26"/>
<g fill="none" stroke="#000" stroke-width=".26">
<path d="M168 57.6v32.4a.91 .91 0 0 0-.9 1 .91 .91 0 0 0 .9 .8M67.5 97.5v59.2M67.6 97.5h92.6M159.9 89.8a.91 .91 0 0 0-.8 .9 .91 .91 0 0 0 .9 .9M160 91.6v5.8M168 91.8v5.8M168 97.6l.2-.1a2.28 2.28 0 0 1 2.5 1.4 5.8 5.8 0 0 1-.7 6.5l-1 .6h-.5M87.7 100.6h130.8M87.7 100.6v56.4M101.5 104.4h125.1M119.7 107.9h48.6M168.4 105.9v2.1"/>
<path d="M115.4 126.3h1.6M115.5 126.3v6.7M115.6 133.1l1.3 .6-2.5 .9 2.5 1-2.5 .9 2.5 .9-2.5 .9 1.2 .6M59.7 143.4h-25.1v13.3"/>
</g>
<g fill="#363539" stroke="#000" stroke-width=".26">
<circle cx="67.5" cy="156.6" r=".43"/>
<circle cx="203.9" cy="55.3" r=".62"/>
<circle cx="214.7" cy="55.6" r=".62"/>
</g>
<path d="M236 46.3a1.53 1.53 0 0 0-1.5 1.5 1.53 1.53 0 0 0 1.5 1.6M240.6 46.3h-4.5M240.7 46.3a.97 .97 0 0 1 1-.9 .97 .97 0 0 1 1 1" fill="none" stroke="#000" stroke-width=".26"/>
<path d="M248 58.4h.5v2.3h-.5z" fill="#363539" stroke="#000" stroke-width=".26"/>
<path d="M242.6 52.5h4.5l-.4 .6-.4-.6z" fill="#fff" stroke="#000" stroke-width=".26"/>
<g fill="#363539" stroke="#000" stroke-width=".26">
<path d="M248.1 52.4h.4v2.3h-.4z"/>
<circle cx="236.1" cy="65.3" r=".41"/>
</g>
<path d="M200.2 129.7v6.5M176 155.1a1.21 1.21 0 0 0-1.2 1.3 1.21 1.21 0 0 0 1.3 1.2M176 152.7a1.21 1.21 0 0 0-1.2 1.3 1.21 1.21 0 0 0 1.3 1.1M176 150.3a1.21 1.21 0 0 0-1.2 1.3 1.21 1.21 0 0 0 1.3 1.1M176 147.9a1.21 1.21 0 0 0-1.2 1.2 1.21 1.21 0 0 0 1.3 1.2M176 157.6a1.21 1.21 0 0 0-1.2 1.2 1.21 1.21 0 0 0 1.3 1.2M176 145.4a1.21 1.21 0 0 0-1.2 1.3 1.21 1.21 0 0 0 1.3 1.2M180.7 140.9l-5 4.5" fill="none" stroke="#000" stroke-width=".26"/>
<circle cx="205.5" cy="136.8" r=".43" fill="#363539" stroke="#000" stroke-width=".26"/>
<path d="M204.9 136.9l-3.4 2.2" fill="none" stroke="#000" stroke-width=".26"/>
<path d="M201.4 138.3l.1 .8 .7 .4-2.5 .7z" fill="#363539"/>
<path d="M184.2 138.8v6M200.1 136.7l-12.6 .1M187.5 140.7h2.3M187.5 143h7.5M189.9 140.7v6h-2.1M194.8 142.1v17.9" fill="none" stroke="#000" stroke-width=".26"/>
<circle cx="200.1" cy="136.8" r=".43" fill="#363539" stroke="#000" stroke-width=".26"/>
<path d="M194.2 138.3h1.2v3.7h-1.2zM194.7 136.8v1.3M195.9 138.7v.7l-2.4 2M102.9 150.3h33.8v4.4M136.6 154.8a1.77 1.77 0 0 1 1.8 1.7 1.77 1.77 0 0 1-1.7 1.8M136.6 158.5v3.4" fill="none" stroke="#000" stroke-width=".26"/>
<circle cx="87.6" cy="150.3" r=".43" fill="#363539" stroke="#000" stroke-width=".26"/>
<path d="M102.9 150.3a1.23 1.23 0 0 0-1.2-1.2 1.23 1.23 0 0 0-1.2 1.2h-12.4M141.2 146.2v3.1" fill="none" stroke="#000" stroke-width=".26"/>
<path d="M232 97.6l3-1.5v3z" fill="#363539" stroke="#000" stroke-width=".26"/>
<path d="M229.2 97.6h8.7M232 96.1l-.1 3.1" fill="none" stroke="#000" stroke-width=".26"/>
<path d="M232.1 16.1l3-1.5v3z" fill="#363539" stroke="#000" stroke-width=".26"/>
<g fill="none" stroke="#000" stroke-width=".26">
<path d="M229.4 16.1h8.6M232.1 14.6v3M236.1 18.1h4.1M236.7 18.7h2.9M237.3 19.4h1.8M238.1 16.1v2.1M157.8 25.8v21.9M237.9 20.1h.6M156.5 48.7a2.23 2.23 0 0 1 2.4 .1M156.6 47.7h2.3M157.8 48.5v42.2M118.4 78.7l1.1 .6-2.3 .8 2.3 .9-2.3 .9 2.3 .8-2.3 .9 1.2 .5"/>
<path d="M118.4 77v1.7M118.4 84.3v4.6M235.9 99.7h4.1M237.8 97.7v2.1M236.4 100.3h3M237.1 101h1.8M237.7 101.6h.6"/>
</g>
<path d="M248.1 46h.5v2.4h-.5z" fill="#363539" stroke="#000" stroke-width=".26"/>
<path d="M236.1 62a1.53 1.53 0 0 0-1.6 1.5 1.53 1.53 0 0 0 1.6 1.5" fill="none" stroke="#000" stroke-width=".26"/>
<g fill="#363539" stroke="#000" stroke-width=".26">
<circle cx="229.6" cy="97.5" r=".62"/>
<circle cx="229.6" cy="16.1" r=".62"/>
<circle cx="21.5" cy="83.2" r=".27"/>
<circle cx="34.9" cy="80.4" r=".27"/>
<circle cx="35" cy="88.7" r=".27"/>
<circle cx="29.6" cy="45.7" r=".27"/>
<circle cx="21.7" cy="39.7" r=".27"/>
<circle cx="29.5" cy="37.7" r=".27"/>
<circle cx="32.4" cy="65.2" r=".27"/>
<circle cx="32.4" cy="21.6" r=".27"/>
<circle cx="81.5" cy="16.7" r=".47"/>
<circle cx="49.2" cy="45.6" r=".47"/>
<circle cx="157.7" cy="90.5" r=".47"/>
<circle cx="157.8" cy="26" r=".47"/>
</g>
<text font-size="6.3" fill="#363539" x="191.6" y="180.7">Sovtek Mig-50</text>
<g font-size="4.9" fill="#363539">
<text x="186" y="188.6">Drawn by Bruce Collins</text>
<text x="181.3" y="193.9">Mission Amps Arvada, CO.</text>
</g>
<g font-size="2.8" fill="#363539">
<text x="30.9" y="6.2">V1</text>
<text x="79.6" y="6.5">V2</text>
<text x="148.8" y="7.2">V3</text>
<text x="197.4" y="7">V4</text>
<text x="249.3" y="48.6">16ohm</text>
<text x="249.5" y="54.9">8ohm</text>
<text x="197.6" y="65.4">V5</text>
<text x="249.4" y="60.9">4ohm</text>
</g>
<g font-size="2.6" fill="#363539">
<text x="125" y="30.2">82K</text>
<text x="209.8" y="41.8">470</text>
<text x="209.3" y="74.3">470</text>
</g>
<g font-size="2.4" fill="#363539">
<text x="39.9" y="151.9">51k</text>
<text x="39.9" y="154.7">1w</text>
<text x="70.9" y="151.6">5.1k</text>
<text x="70.9" y="154.4">1w</text>
<text x="89.7" y="153.8">500/3w</text>
</g>
<g font-size="2.1" fill="#363539">
<text x="232.2" y="20.3">3Kv</text>
<text x="50.4" y="33.7">300K</text>
<text x="115.3" y="36.8">.022</text>
<text x="52.8" y="42.4">470pF</text>
<text x="53" y="44.8">300K</text>
<text x="92.2" y="44.6">56K</text>
<text x="44.4" y="72.4">1M A</text>
<text x="113.3" y="83.1">4K7</text>
<text x="41.4" y="85.5">.68uF/25v</text>
<text x="232.1" y="101.4">3Kv</text>
<text x="117.5" y="129.4">25K</text>
<text x="108.9" y="136.8">20K</text>
<text x="127" y="134.8">1500uF</text>
<text x="127" y="137.3">150V</text>
<text x="192.9" y="136.2">MOV</text>
<text x="204" y="132.1">ON/OFF</text>
<text x="149.6" y="148.8">HTR V3 &amp; Finals</text>
<text x="145.1" y="155.9" transform="rotate(-90 145.1 155.9)">1.5A</text>
<text x="176.7" y="150.4">120V/ 220V Switch</text>
<text x="199.8" y="150.7">3 amp</text>
<text x="126.3" y="159.8">standby</text>
<text x="149.5" y="161.4">HTR V1 &amp; V2</text>
<text x="124" y="164">220K</text>
<text x="124.1" y="178.6">220K</text>
</g>
<g font-size="2" fill="#363539">
<text x="24.2" y="16.3">100K</text>
<text x="38.1" y="18.6">.022</text>
<text x="19.2" y="28">68k</text>
<text x="43.7" y="24.1">1m A</text>
<text x="23.5" y="36.2">1m</text>
<text x="25.4" y="42.5">1K</text>
<text x="36.3" y="42.5">220uF/25v</text>
<text x="24.4" y="61.5">100K</text>
<text x="36.7" y="62">.022</text>
<text x="19.1" y="71.8">68k</text>
<text x="23.3" y="80">1m</text>
<text x="29.4" y="84.9">2K7</text>
</g>
<g font-size="1.8" fill="#363539">
<text x="69.8" y="14.3">100K</text>
<text x="97.7" y="32.7">250pF</text>
<text x="76.8" y="40.4">100K</text>
<text x="106.6" y="44.7">250Ka</text>
<text x="66.6" y="50.1">1K</text>
<text x="98.8" y="50.4">.022</text>
<text x="154" y="52.3">47pF</text>
<text x="90.7" y="62.2">.022</text>
<text x="106.4" y="62">1Ma</text>
<text x="106.4" y="74.5">50K</text>
<text x="121.5" y="120.8">bias supply trimmer</text>
<text x="175.6" y="127.5">T1</text>
<text x="45.5" y="163.3">300k</text>
<text x="62.7" y="162.9">47 uF</text>
<text x="62.7" y="165.1">350v</text>
<text x="72.6" y="163.3">300k</text>
<text x="91.1" y="163.1">47 uF</text>
<text x="91.1" y="165.2">350v</text>
<text x="106.3" y="163.6">220 uF</text>
<text x="106.3" y="165.7">350v</text>
<text x="37.3" y="170.9">47 uF</text>
<text x="37.3" y="173">450v</text>
<text x="147.5" y="171.9">22 uF</text>
<text x="45.2" y="177.7">300k</text>
<text x="62.8" y="176.7">47 uF</text>
<text x="62.8" y="178.8">350v</text>
<text x="72.4" y="177.7">300k</text>
<text x="90.8" y="176.7">47 uF</text>
<text x="90.8" y="178.9">350v</text>
<text x="106" y="177.7">220 uF</text>
<text x="106" y="179.9">350v</text>
<text x="147.5" y="174">25v</text>
<text x="167.5" y="175.1">56K</text>
</g>
<g font-size="1.7" fill="#363539">
<text x="168.2" y="22.2">.022uF /600v</text>
<text x="179.4" y="29.3">1K5</text>
<text x="165.2" y="32.6">82K</text>
<text x="175.3" y="36.4">220K</text>
<text x="135.3" y="46.3">1M</text>
<text x="127.9" y="55.1">10K</text>
<text x="145" y="55.3">470</text>
<text x="175.9" y="58.7">Bias</text>
<text x="135.3" y="70.1">1M</text>
<text x="128.7" y="73.3">.1uF</text>
<text x="125" y="82.2">5K /linear</text>
<text x="160.4" y="78.4">B+</text>
<text x="163.1" y="82.2">100K</text>
<text x="175.4" y="80.5">220K</text>
<text x="124.8" y="87.3">.1uF</text>
<text x="179.6" y="88.2">1K5</text>
<text x="169" y="94.7">.022uF /600v</text>
</g>
<text font-size="1.4" fill="#363539" x="147.3" y="142.6">470</text>
</svg>
